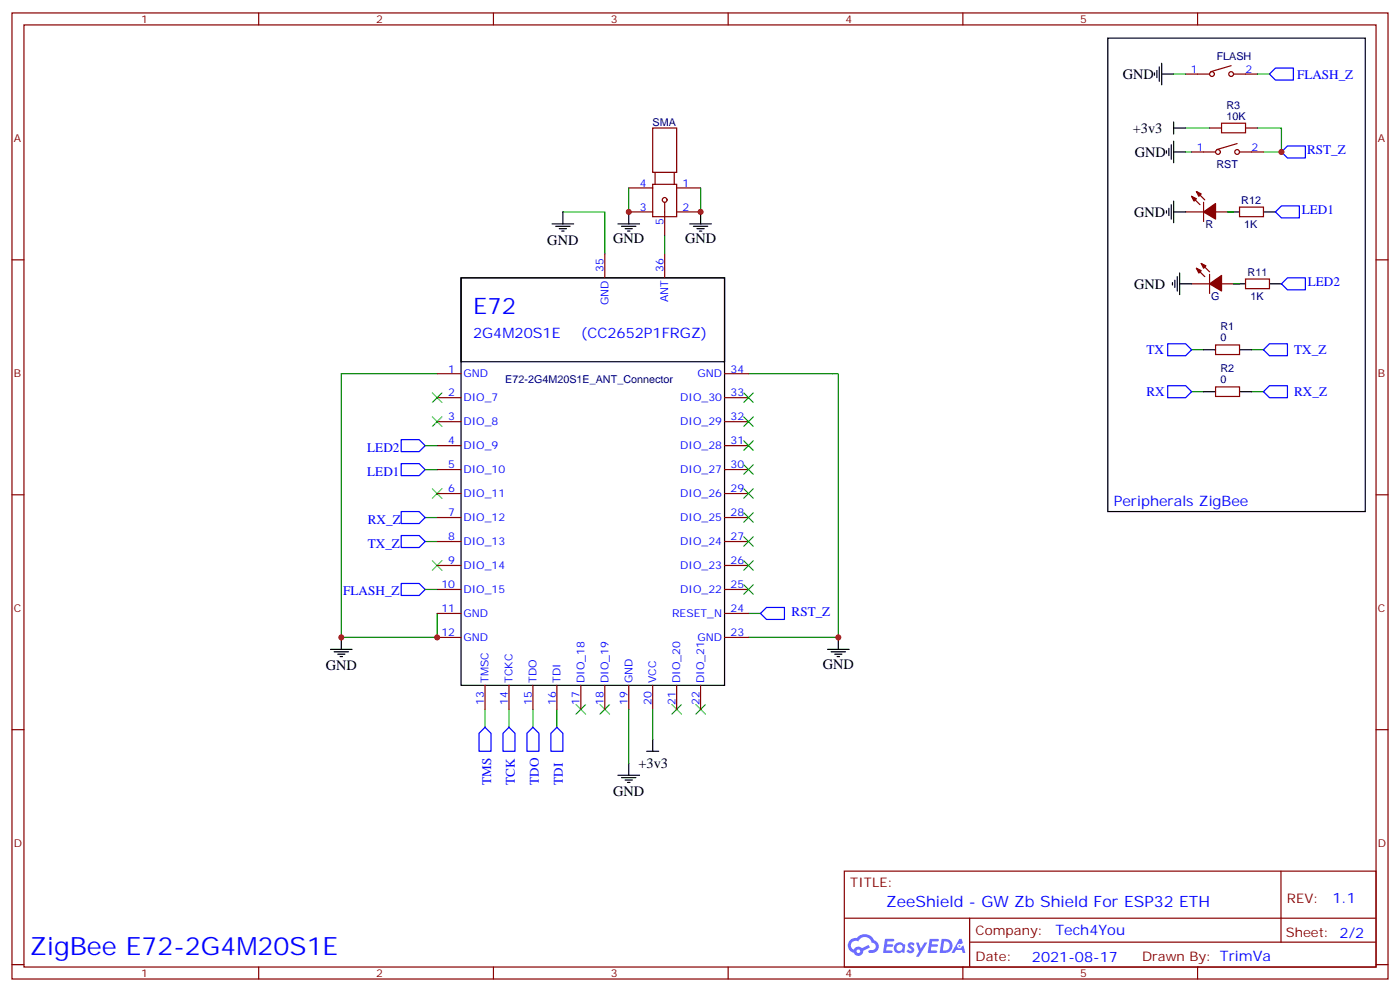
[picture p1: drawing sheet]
<svg xmlns="http://www.w3.org/2000/svg" width="412mm" height="292mm" viewBox="0 0 412 292" stroke-linecap="round" stroke-linejoin="round" font-family="sans-serif">
<g fill="none" stroke="#870000" stroke-width=".35">
<path d="M3.5 3.8h405.4v284.3h-405.4zM7.1 7.3h398.2v277.3h-398.2zM76.2 3.8v3.5M145.3 3.8v3.5M214.5 3.8v3.5M283.6 3.8v3.5M352.8 3.8v3.5M3.5 76.5h3.6M405.3 76.5h3.6M3.5 145.6h3.6M405.3 145.6h3.6M3.5 214.8h3.6"/>
<path d="M405.3 214.8h3.6M248.7 256.4h156.6v28.2h-156.6zM377.3 256.4v20.9M248.7 270.2h156.5M285.6 277.3h119.6M285.6 270.2v14.2M3.5 283.9h3.6M76.2 284.6v3.5M145.3 284.6v3.5M214.5 284.6v3.5M283.6 284.6v3.5M352.8 284.6v3.5"/>
<path d="M405.3 283.9h3.6"/>
</g>
<g fill="#5487ff">
<path d="M267.7 277.6a1.22 1.22 0 0 1 1.7 .2l-.4 .6a.47 .47 0 0 0-.3-.4 .47 .47 0 0 0-.5 .2l.1 .2a1.14 1.14 0 0 1 .8 1.8 1.14 1.14 0 0 1-1.9 0l-.2-.2 .5-.6 .7 .5a.29 .29 0 0 0 .3-.3 .29 .29 0 0 0-.2-.3 1.04 1.04 0 0 1-.6-1.7z"/>
<path d="M260.7 276.3h2.4l.3 .2-.2 .5-1.8 .1-.1 .8h1.5l.3 .4-.3 .4h-1.6l-.2 1.1h1.7l.2 .3-.2 .3-2.6 .1z"/>
<path d="M273.8 276.3h2.4l.3 .2-.1 .5-1.8 .1-.2 .8h1.6l.3 .4-.4 .4h-1.6l-.1 1.1h1.7l.2 .3-.2 .3-2.6 .1z"/>
<path d="M282.6 276.3h.7l.3 1.3-.6 .3a.69 .69 0 0 0-1 .3 .69 .69 0 0 0 .4 .9 .69 .69 0 0 0 .9-.6l.5-.2 .6 2.2h-.8l-.2-.9h-1.8l-.5 .9h-.8z"/>
<path d="M269.8 277.4h.8l.6 1.8 1.1-1.8h.9l-2.6 4.2h-.8l.9-1.5z"/>
<path d="M277.4 276.3l-.6 4.2h1.3a2.11 2.11 0 0 0 2.5-2.1 2.11 2.11 0 0 0-2.5-2.1zM278.1 277.1a1.39 1.39 0 0 1 1.7 1.4 1.39 1.39 0 0 1-1.8 1.3h-.3z"/>
<path d="M263.7 277.9a1.54 1.54 0 0 0-.1 2.2 1.54 1.54 0 0 0 2.2 .1l.6 .3 .3-2.3-.2-.3h-.4a1.49 1.49 0 0 0-2.4 0zM264 278.9a.94 .94 0 0 1 1.8 0 .94 .94 0 0 1-1.8 0z"/>
<path d="M250.4 276.7a2.18 2.18 0 0 0 1.1 3.7 1.44 1.44 0 0 0 1.6 .9 1.44 1.44 0 0 0 1.2-1.4l2-1.1-.5-.7-1.9 1a1.47 1.47 0 0 0-2.4 .4 1.39 1.39 0 0 1-.7-1.9 1.39 1.39 0 0 1 2-.5 2.12 2.12 0 0 1 2.2-1.3 2.12 2.12 0 0 1 1.9 1.7 1.14 1.14 0 0 1 1.1 1.4 1.14 1.14 0 0 1-1.7 .7 .43 .43 0 0 0-.5 .4 .43 .43 0 0 0 .4 .5 1.98 1.98 0 0 0 2.5-1.2 1.98 1.98 0 0 0-1.2-2.6 3.1 3.1 0 0 0-5.3-.6l-.9 .1zM252.3 280a.55 .55 0 0 1 1.1 0 .55 .55 0 0 1-1.1 0z"/>
<circle cx="282.6" cy="278.4" r=".26"/>
</g>
<g fill="none" stroke="#008700" stroke-width=".35">
<path d="M345.7 21.8h3.5M349.2 37.7h7.1M370.4 37.7h7.1v7h-5.3M370.4 21.8h3.5M185.2 55.3v7.1M206.4 55.3v7.1M349.2 44.7h1.8M165.8 62.4h12.4v12.3M195.8 69.4v5.3M361.6 62.4h1.8M363.4 83.5h1.7M128.8 110h-28.3v77.6h28.3v-7"/>
<path d="M220.5 110h26.4v77.6h-26.4M351 115.3h3.5M351 102.9h3.5M368.7 115.3h3.5M368.7 102.9h3.5M125.2 138.2h3.6M125.2 131.2h3.6M125.2 159.4h3.6M125.2 152.3h3.6M125.2 173.5h3.6M220.5 180.6h3.5M142.9 208.8v5.3"/>
<path d="M149.9 208.8v5.3M157 208.8v5.3M164 208.8v5.3M185.2 208.8v15.8M192.3 208.8v8.8"/>
</g>
<g fill="none" stroke="#000" stroke-width=".35">
<path d="M326.3 11.2h75.9v139.4h-75.9zM341.5 19.7v4.2M342.2 18.6v6.4M340.1 21.4v.8M340.8 20.7v2.2M342.2 21.8h3.5M345.7 35.9v3.5M345.7 37.7h3.5M343.6 44.4v.7M344.3 43.7v2.1M345 42.6v4.2M345.7 41.6v6.3"/>
<path d="M345.7 59.2v6.3M345.7 44.7h3.5M162.6 65.9h6.4M163.7 66.6h4.2M164.7 67.3h2.2M165.5 68h.7M165.8 62.4v3.5M182 65.9h6.4M183.1 66.6h4.2M184.1 67.3h2.2M184.9 68h.7M185.2 62.4v3.5"/>
<path d="M203.2 65.9h6.3M204.3 66.6h4.2M205.3 67.3h2.1M206 68h.7M206.4 62.4v3.5M343.6 62v.7M344.3 61.3v2.1M345 60.3v4.2M345.7 62.4h3.5M361.6 62.4h3.5M372.2 62.4h3.5M135.8 81.8h77.6v119.9h-77.6z"/>
<path d="M135.8 81.8h77.6v24.7h-77.6zM345.4 83.2v.7M346.1 82.5v2.1M346.8 81.4v4.3M347.5 83.5h3.5M347.5 80.4v6.3M363.4 83.5h3.5M373.9 83.5h3.6M354.5 102.9h3.6M354.5 115.3h3.6M365.1 102.9h3.6M365.1 115.3h3.6"/>
<path d="M97.4 191.1h6.3M98.4 191.8h4.3M99.5 192.5h2.1M100.2 193.3h.7M100.5 187.6v3.5M243.8 191.1h6.3M244.8 191.8h4.3M245.9 192.5h2.1M246.6 193.3h.7M246.9 187.6v3.5M192.3 217.6v3.5M182 228.2h6.4"/>
<path d="M183.1 228.9h4.2M184.1 229.6h2.2M184.9 230.3h.7M185.2 224.6v3.6M190.5 221.1h3.5"/>
</g>
<g fill="none" stroke="#00f" stroke-width=".35">
<path d="M373.9 21.8l1.8-1.8h5.3v3.6h-5.3zM377.5 44.7l1.7-1.7h5.3v3.5h-5.3zM375.7 62.4l1.8-1.8h5.3v3.5h-5.3zM377.5 83.5l1.7-1.7h5.3v3.5h-5.3zM344 113.5h5.2l1.8 1.8-1.8 1.8h-5.2zM344 101.2h5.2l1.8 1.7-1.8 1.8h-5.2zM373.9 113.5h5.3v3.6h-5.3l-1.7-1.8zM373.9 101.2h5.3v3.5h-5.3l-1.7-1.8zM118.2 129.4h5.3l1.7 1.8-1.7 1.7h-5.3zM118.2 136.5h5.3l1.7 1.7-1.7 1.8h-5.3zM118.2 150.6h5.3l1.7 1.7-1.7 1.8h-5.3zM118.2 157.6h5.3l1.7 1.8-1.7 1.7h-5.3z"/>
<path d="M118.2 171.7h5.3l1.7 1.8-1.7 1.8h-5.3zM224 180.6l1.8-1.8h5.3v3.5h-5.3zM141.1 215.8l1.8-1.7 1.7 1.7v5.3h-3.5zM148.2 215.8l1.7-1.7 1.8 1.7v5.3h-3.5zM155.2 215.8l1.8-1.7 1.7 1.7v5.3h-3.5zM162.3 215.8l1.7-1.7 1.8 1.7v5.3h-3.5z"/>
</g>
<g fill="none" stroke="#3c3" stroke-width=".35">
<path d="M127.4 115.6l2.8 2.9M130.2 115.6l-2.8 2.9M219.1 115.6l2.8 2.9M221.9 115.6l-2.8 2.9M127.4 122.7l2.8 2.8M130.2 122.7l-2.8 2.8M219.1 122.7l2.8 2.8M219.1 129.8l2.8 2.8M219.1 136.8l2.8 2.8M221.9 122.7l-2.8 2.8M221.9 129.8l-2.8 2.8M221.9 136.8l-2.8 2.8"/>
<path d="M127.4 143.9l2.8 2.8M130.2 143.9l-2.8 2.8M219.1 143.9l2.8 2.8M219.1 150.9l2.8 2.8M219.1 158l2.8 2.8M221.9 143.9l-2.8 2.8M221.9 150.9l-2.8 2.8M221.9 158l-2.8 2.8M127.4 165l2.8 2.9M130.2 165l-2.8 2.9M219.1 165l2.8 2.9M219.1 172.1l2.8 2.8"/>
<path d="M221.9 165l-2.8 2.9M221.9 172.1l-2.8 2.8M169.7 207.4l2.8 2.8M172.5 207.4l-2.8 2.8M176.7 207.4l2.9 2.8M179.6 207.4l-2.9 2.8M197.9 207.4l2.8 2.8M200.7 207.4l-2.8 2.8M205 207.4l2.8 2.8M207.8 207.4l-2.8 2.8"/>
</g>
<g fill="none" stroke="#870000" stroke-width=".35">
<path d="M362.7 19.3l-6 1.8M192.3 37.7h7v13h-7zM349.2 21.8h7.1M356.3 37.7h3.5M363.4 21.8h7M366.9 37.7h3.5M185.2 55.3h7.1M192.3 54.3h7v9.5h-7zM193 50.7v3.6M195.8 59.5v9.9M198.6 50.7v3.6M199.3 55.3h7.1"/>
<path d="M351 57.8l2.5 2.5M351 44.7h7.1M352.4 56.4l2.5 2.4M354.5 59.5v5.7M364.4 42.3l-6 1.7M365.1 44.7h7.1M178.2 74.7v7.1M185.2 62.4h7.1M195.8 74.7v7.1M199.3 62.4h7.1M349.2 62.4h5.3M352.4 79l2.5 2.4"/>
<path d="M353.8 77.5l2.5 2.5M358.1 62.4h5.3M365.1 61h7.1v2.8h-7.1zM351 83.5h5.3M356.3 80.7v5.7M359.8 83.5h5.3M366.9 82.1h7v2.8h-7zM128.8 110h7M128.8 117.1h7M213.4 110h7.1M213.4 117.1h7.1M358.1 101.5h7v2.9h-7z"/>
<path d="M358.1 113.9h7v2.8h-7zM128.8 124.1h7M128.8 131.2h7M128.8 138.2h7M213.4 124.1h7.1M213.4 131.2h7.1M213.4 138.2h7.1M128.8 145.3h7M128.8 152.3h7M128.8 159.4h7M213.4 145.3h7.1M213.4 152.3h7.1"/>
<path d="M213.4 159.4h7.1M128.8 166.4h7M128.8 173.5h7M213.4 166.4h7.1M213.4 173.5h7.1M128.8 180.6h7M128.8 187.6h7M213.4 180.6h7.1M213.4 187.6h7.1M142.9 201.7v7.1M149.9 201.7v7.1M157 201.7v7.1"/>
<path d="M164 201.7v7.1M171.1 201.7v7.1M178.2 201.7v7.1M185.2 201.7v7.1M192.3 201.7v7.1M199.3 201.7v7.1M206.4 201.7v7.1"/>
<circle cx="357" cy="21.8" r=".71"/>
<circle cx="362.7" cy="21.8" r=".71"/>
<circle cx="195.8" cy="58.8" r=".71"/>
<circle cx="358.8" cy="44.7" r=".71"/>
<circle cx="364.4" cy="44.7" r=".71"/>
</g>
<g fill="#870000" stroke="#870000" stroke-width=".35">
<path d="M351 57.8l1.4 .7-.7 .7z"/>
<path d="M352.4 56.4l1.4 .7-.7 .7z"/>
<path d="M354.5 62.4l3.6-2.5v4.6z"/>
<path d="M352.4 79l1.4 .7-.7 .7z"/>
<path d="M353.8 77.5l1.4 .7-.7 .8z"/>
<path d="M356.3 83.5l3.5-2.4v4.6z"/>
</g>
<path d="M359.8 36.3h7.1v2.8h-7.1z" fill="none" stroke="#a10000" stroke-width=".35"/>
<g fill="#c00">
<circle cx="128.8" cy="187.6" r=".88"/>
<circle cx="246.9" cy="187.6" r=".88"/>
<circle cx="100.5" cy="187.6" r=".88"/>
<circle cx="377.5" cy="44.7" r=".88"/>
<circle cx="206.4" cy="62.4" r=".88"/>
<circle cx="185.2" cy="62.4" r=".88"/>
</g>
<text font-size="7.4" fill="#00f" x="8.8" y="281.1">ZigBee E72-2G4M20S1E</text>
<text font-size="6.7" fill="#00f" x="139.3" y="92.4">E72</text>
<text font-size="4.6" fill="#00f" x="261.1" y="267">ZeeShield - GW Zb Shield For ESP32 ETH</text>
<g font-size="4.2">
<text x="330.7" y="23.2">GND</text>
<text x="333.7" y="39.1">+3v3</text>
<text x="334.3" y="46.1">GND</text>
<text x="334.1" y="63.8">GND</text>
<text x="161.2" y="72">GND</text>
<text x="180.6" y="71.5">GND</text>
<text x="201.8" y="71.5">GND</text>
<text x="334.1" y="84.9">GND</text>
<text x="96" y="197.2">GND</text>
<text x="242.4" y="196.8">GND</text>
<text x="188.1" y="226.1">+3v3</text>
<text x="180.6" y="234.2">GND</text>
</g>
<g font-size="4.2" fill="#00f">
<text x="139.3" y="99.4">2G4M20S1E</text>
<text x="171.1" y="99.4">(CC2652P1FRGZ)</text>
<text x="328.1" y="148.8">Peripherals ZigBee</text>
<text x="392.5" y="265.7">1.1</text>
<text x="310.9" y="275.2">Tech4You</text>
<text x="304" y="283">2021-08-17</text>
</g>
<g font-size="3.9" fill="#00f">
<text x="382.1" y="23.1">FLASH_Z</text>
<text x="385" y="45.4">RST_Z</text>
<text x="383.5" y="63.1">LED1</text>
<text x="385.2" y="84.2">LED2</text>
<text x="337.7" y="104.2">TX</text>
<text x="381.2" y="104.2">TX_Z</text>
<text x="337.7" y="116.6">RX</text>
<text x="381.2" y="116.6">RX_Z</text>
<text x="108.2" y="132.9">LED2</text>
<text x="108.2" y="140">LED1</text>
<text x="108.3" y="154.1">RX_Z</text>
<text x="108.3" y="161.1">TX_Z</text>
<text x="101.1" y="175.3">FLASH_Z</text>
<text x="233.2" y="181.3">RST_Z</text>
<text x="144.6" y="231" transform="rotate(-90 144.6 231)">TMS</text>
<text x="151.7" y="231" transform="rotate(-90 151.7 231)">TCK</text>
<text x="158.7" y="231" transform="rotate(-90 158.7 231)">TDO</text>
<text x="165.8" y="231" transform="rotate(-90 165.8 231)">TDI</text>
</g>
<g font-size="3.9" fill="#800">
<text x="250.5" y="261">TITLE:</text>
<text x="379.1" y="265.7">REV:</text>
<text x="287.4" y="275.2">Company:</text>
<text x="378.7" y="275.8">Sheet: 2/2</text>
<text x="287.4" y="282.9">Date:</text>
<text x="336.4" y="282.9">Drawn By: TrimVa</text>
</g>
<g font-size="3.2" fill="#800">
<text x="41.6" y="6.8">1</text>
<text x="110.8" y="6.8">2</text>
<text x="179.9" y="6.8">3</text>
<text x="249.1" y="6.8">4</text>
<text x="318.2" y="6.8">5</text>
<text x="4.1" y="41.9">A</text>
<text x="405.9" y="41.9">A</text>
<text x="4.1" y="111.1">B</text>
<text x="405.9" y="111.1">B</text>
<text x="4.1" y="180.2">C</text>
<text x="405.9" y="180.2">C</text>
<text x="4.1" y="249.3">D</text>
<text x="405.9" y="249.3">D</text>
<text x="41.6" y="287.6">1</text>
<text x="110.8" y="287.6">2</text>
<text x="179.9" y="287.6">3</text>
<text x="249.1" y="287.6">4</text>
<text x="318.2" y="287.6">5</text>
</g>
<g font-size="3.2" fill="#000080">
<text x="358.4" y="17.6">FLASH</text>
<text x="361.3" y="35.2">10K</text>
<text x="361.3" y="32">R3</text>
<text x="192.2" y="37.1">SMA</text>
<text x="358.3" y="49.4">RST</text>
<text x="365.6" y="60">R12</text>
<text x="355.1" y="67.1">R</text>
<text x="366.5" y="67">1K</text>
<text x="367.5" y="81.1">R11</text>
<text x="356.8" y="88.2">G</text>
<text x="368.4" y="88.2">1K</text>
<text x="359.5" y="100.5">0</text>
<text x="359.5" y="97.2">R1</text>
<text x="148.9" y="112.8">E72-2G4M20S1E_ANT_Connector</text>
<text x="359.5" y="112.8">0</text>
<text x="359.5" y="109.6">R2</text>
</g>
<g font-size="3.2" fill="#00f">
<text x="350.8" y="21.4">1</text>
<text x="366.9" y="21.4">2</text>
<text x="352.5" y="44.4">1</text>
<text x="368.7" y="44.4">2</text>
<text x="188.5" y="55">4</text>
<text x="201.1" y="55">1</text>
<text x="188.5" y="62">3</text>
<text x="201.1" y="62">2</text>
<text x="195.4" y="66.2" transform="rotate(-90 195.4 66.2)">5</text>
<text x="177.8" y="80" transform="rotate(-90 177.8 80)">35</text>
<text x="195.4" y="80" transform="rotate(-90 195.4 80)">36</text>
<text x="179.2" y="89.8" transform="rotate(-90 179.2 89.8)">GND</text>
<text x="196.8" y="89" transform="rotate(-90 196.8 89)">ANT</text>
<text x="132" y="109.6">1</text>
<text x="136.5" y="111.1">GND</text>
<text x="205.4" y="111.1">GND</text>
<text x="215.2" y="109.6">34</text>
<text x="132" y="116.7">2</text>
<text x="136.5" y="118.1">DIO_7</text>
<text x="200.4" y="118.1">DIO_30</text>
<text x="215.2" y="116.7">33</text>
<text x="132" y="123.8">3</text>
<text x="136.5" y="125.2">DIO_8</text>
<text x="200.4" y="125.2">DIO_29</text>
<text x="215.2" y="123.8">32</text>
<text x="132" y="130.8">4</text>
<text x="215.2" y="130.8">31</text>
<text x="132" y="137.9">5</text>
<text x="136.5" y="132.2">DIO_9</text>
<text x="200.4" y="132.2">DIO_28</text>
<text x="215.2" y="137.9">30</text>
<text x="136.5" y="139.3">DIO_10</text>
<text x="200.4" y="139.3">DIO_27</text>
<text x="132" y="144.9">6</text>
<text x="136.5" y="146.3">DIO_11</text>
<text x="200.4" y="146.3">DIO_26</text>
<text x="215.2" y="144.9">29</text>
<text x="132" y="152">7</text>
<text x="136.5" y="153.4">DIO_12</text>
<text x="200.4" y="153.4">DIO_25</text>
<text x="215.2" y="152">28</text>
<text x="132" y="159">8</text>
<text x="136.5" y="160.4">DIO_13</text>
<text x="200.4" y="160.4">DIO_24</text>
<text x="215.2" y="159">27</text>
<text x="132" y="166.1">9</text>
<text x="136.5" y="167.5">DIO_14</text>
<text x="200.4" y="167.5">DIO_23</text>
<text x="215.2" y="166.1">26</text>
<text x="130" y="173.1">10</text>
<text x="215.2" y="173.1">25</text>
<text x="136.5" y="174.6">DIO_15</text>
<text x="200.4" y="174.6">DIO_22</text>
<text x="130" y="180.2">11</text>
<text x="136.5" y="181.6">GND</text>
<text x="198" y="181.6">RESET_N</text>
<text x="215.2" y="180.2">24</text>
<text x="130" y="187.3">12</text>
<text x="136.5" y="188.7">GND</text>
<text x="205.4" y="188.7">GND</text>
<text x="215.2" y="187.3">23</text>
<text x="143.9" y="201" transform="rotate(-90 143.9 201)">TMSC</text>
<text x="151" y="201" transform="rotate(-90 151 201)">TCKC</text>
<text x="158" y="201" transform="rotate(-90 158 201)">TDO</text>
<text x="165.1" y="201" transform="rotate(-90 165.1 201)">TDI</text>
<text x="172.2" y="201" transform="rotate(-90 172.2 201)">DIO_18</text>
<text x="179.2" y="201" transform="rotate(-90 179.2 201)">DIO_19</text>
<text x="186.3" y="201" transform="rotate(-90 186.3 201)">GND</text>
<text x="193.3" y="201" transform="rotate(-90 193.3 201)">VCC</text>
<text x="200.4" y="201" transform="rotate(-90 200.4 201)">DIO_20</text>
<text x="207.4" y="201" transform="rotate(-90 207.4 201)">DIO_21</text>
<text x="142.5" y="207.5" transform="rotate(-90 142.5 207.5)">13</text>
<text x="149.6" y="207.5" transform="rotate(-90 149.6 207.5)">14</text>
<text x="156.6" y="207.5" transform="rotate(-90 156.6 207.5)">15</text>
<text x="163.7" y="207.5" transform="rotate(-90 163.7 207.5)">16</text>
<text x="170.7" y="207.5" transform="rotate(-90 170.7 207.5)">17</text>
<text x="177.8" y="207.5" transform="rotate(-90 177.8 207.5)">18</text>
<text x="184.9" y="207.5" transform="rotate(-90 184.9 207.5)">19</text>
<text x="191.9" y="207.5" transform="rotate(-90 191.9 207.5)">20</text>
<text x="199" y="207.5" transform="rotate(-90 199 207.5)">21</text>
<text x="206" y="207.5" transform="rotate(-90 206 207.5)">22</text>
</g>
</svg>
